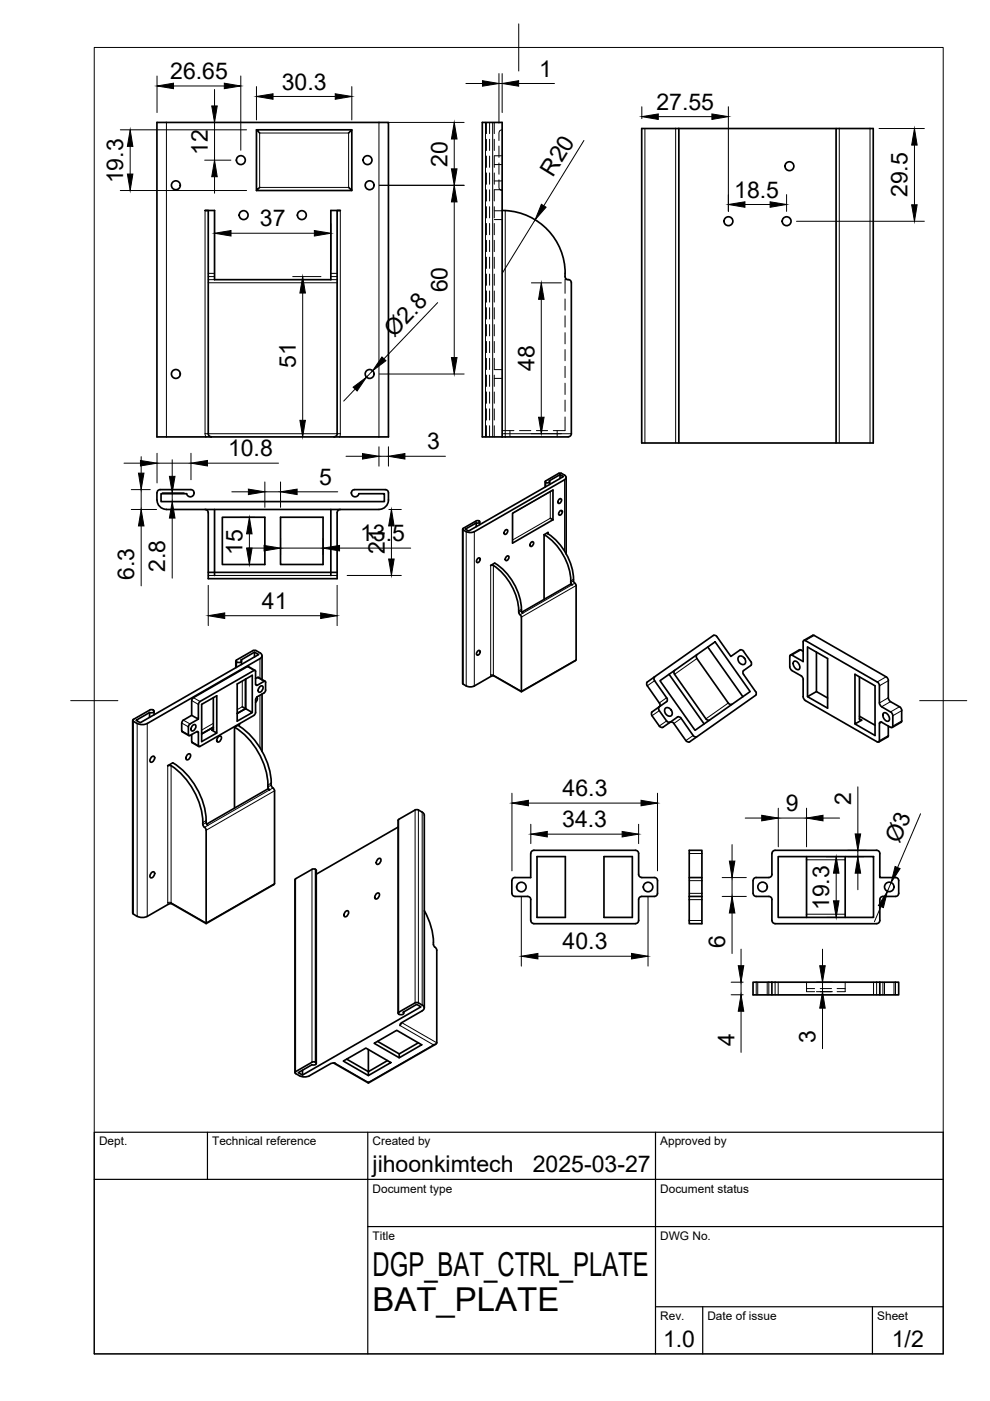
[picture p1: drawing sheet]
<svg xmlns="http://www.w3.org/2000/svg" width="210mm" height="297mm" viewBox="0 0 210 297" stroke-linecap="round" stroke-linejoin="round" font-family="sans-serif">
<!-- layer: Visible -->
<g fill="none" stroke="#000" stroke-width=".36">
<path d="M33.3 26h49.1v66.6h-49.1zM54.4 27.5v12.9l.7-.7M73.9 28.2l.7-.7v12.9l-.7-.7M74.6 27.5h-20.2l.7 .7M102.3 26h4.2v66.6h-4.2zM143.9 27.2h-7.8v66.7h49v-66.7h-7.8v66.7M143.9 27.2h33.4M143.9 27.2v66.7M54.4 40.4h20.2M106.5 44.6a13.3 13.3 0 0 1 13.3 13.4M119.8 58v.6a.67 .67 0 0 0 .7 .7M120.5 59.3a.67 .67 0 0 1 .6 .7v31.9a.67 .67 0 0 1-.6 .7"/>
<path d="M44.8 92.6a.67 .67 0 0 1-.6-.6v-47.4h-.7h2v14.7h24.6v-14.7h2.1h-.7v47.4a.63 .63 0 0 1-.7 .6M106.5 92.6h14M43.5 108a.69 .69 0 0 1 .7 .7v14h27.3v-14a.69 .69 0 0 1 .7-.7M45.5 108v14M47.1 109.7h9.1v10h-9.1zM59.5 109.7h9v10h-9zM70.1 108v14M74.5 104.5h.1M74.5 104.5a.67 .67 0 0 1 .7-.7h6.5a.67 .67 0 0 1 .7 .7 2.91 2.91 0 0 1-1 3.2l-1.1 .3h-45a2.04 2.04 0 0 1-2-2v-1.5a.67 .67 0 0 1 .7-.7h6.5a.78 .78 0 0 1 .6 .8 .78 .78 0 0 1-.7 .8 .78 .78 0 0 1-.8-.7M74.5 104.5a.79 .79 0 0 0 .7 .8 .79 .79 0 0 0 .9-.6h5.4v1.6h-47.4v-1.6h5.5M98.1 112.2v32.7M98.2 112.4l.6 .3"/>
<path d="M98.9 112.7l1 .2 .7-.2M101 110.9v.8M101.2 118.5l.2-.2 .4 .1a.61 .61 0 0 1-.1 .6 .61 .61 0 0 1-.6 .2zM101.6 110.5l-.6-.1-2.8 1.6v.3M101.6 110.4l.1 .2-.1 .2-.6 .1M101.7 110.6v.6M107.1 112.5l.2-.2 .3 .1a.61 .61 0 0 1-.1 .6 .61 .61 0 0 1-.6 .2zM107.3 118.1l.2-.2h.4a.61 .61 0 0 1-.1 .7 .61 .61 0 0 1-.6 .2zM108.7 108.8l8.5-4.9v6.3l-8.5 5zM112.5 115.1l.2-.2h.4a.61 .61 0 0 1-.1 .7 .61 .61 0 0 1-.6 .2zM115.4 113.4v13.7M115.4 113.4a12.4 12.4 0 0 1 5.6 10.1"/>
<path d="M115.6 102.1v1.2M115.7 102.3h.1M115.7 101.9v.4M115.7 102.3h.7l.1-.1v-.3l2.2-1.3 .8 .4-20.1 11.6-.7-.4 2.3-1.3M116.2 113.2v-.3l-.8 .5M116.2 113.2a12.4 12.4 0 0 1 5.4 10M116.5 102.1v.6M116.7 104.2h.1M116.7 109.9l.6 .3M118.5 105.9l.2-.1h.3a.61 .61 0 0 1-.1 .6 .61 .61 0 0 1-.6 .3zM118.6 108.4l.2-.1h.4a.61 .61 0 0 1-.1 .6 .61 .61 0 0 1-.6 .3zM118.7 100.6v.8"/>
<path d="M119.7 100.7l.3 .5-.3 .5-19.1 11M119.7 100.7l-1-.4-3 1.7M120 101.2v16.3M44.2 121.4h27.3M54 138.3v1M55.6 139v5.1M101.2 138.1l.2-.2 .4 .1a.61 .61 0 0 1-.1 .6 .61 .61 0 0 1-.6 .2zM110.6 130.8v15.9M110.8 130l-.2-.3a12.6 12.6 0 0 0-5.7-10.3l-.9 .5 .4-.1a12 12 0 0 1 5.6 10.2l.5 .8M121 123.5l.3 .5-.3-.2-10.4 6M121.6 123.2l.3 .4M121.9 123.7l.2 .4"/>
<path d="M122.2 124.1l-.1 15.9-11.5 6.7-5.9-3.4-.6 .1-3.5 2a2.13 2.13 0 0 1-2.5-.5M147.8 138.8l-.2 .2 .2 .6 6.6 9.5 .5 .3 .3-.1M150.1 137.2l7.4 10.5M156.7 139.2a1.07 1.07 0 0 1 1.2 .4 1.07 1.07 0 0 1 0 1.2 1.07 1.07 0 0 1-1.2-.4 1.07 1.07 0 0 1 0-1.2zM157.6 138.1l1.6 2.2 .1 .6-1.6 1.3-.2 .5 2.7 3.9 .1 .6-14.1 10.1M157.7 138.1l-.6-.3h-.2l-1.9 1.4-3-4.2-.2-.2-.6-.1-14 9.9-.1 .5 .1 .3 2.6 3.6M167.9 138.9h-.4l-.1 .3 .1 2.4 .4 .6 1.9 1.1 .4 .3 .1 .5v3.6l.1 .5 .4 .3M169.5 137.8l-1.9 1.1M169.5 137.8l.8 .3M170.4 135.8l1.9-1.1h.3l15.3 8.8M170.8 135.8l15.4 8.9 .3 .7v3.6M170.8 135.8l-.3-.1-.2 .4v4.2l-2.4-1.4"/>
<path d="M173.1 138.3v8.3l2.4 1.4M28.1 152.7l.1 40.9 .9 .7M31.7 152.1v-1l-2.8 1.6 .8 .5 25.1-14.4-.8-.5-2.9 1.6 .1 .2a.64 .64 0 0 1-.6 .4 .64 .64 0 0 1-.6-.4l3.8-2.2a1.77 1.77 0 0 1 1.7 1.3l-.4 .4-24.3 13.9a2.82 2.82 0 0 1-2.6-.7l.1-.3M32.4 150.5h.1M32.5 150.5h-.7l-3.5 2M32.5 150.5l.2 .4a.77 .77 0 0 1-1 .2M32.7 150.8v.8M38.5 154.9l.1 .2 1.4 .9M40.6 155.7l.1 1.7 1.5 .9M40.8 153.9l.5-.3a.76 .76 0 0 1 .1 .9 .76 .76 0 0 1-.8 .4l-.1-.6zM41 147.9l-.4 .6v3.2l-1.9 1.1-.2 .5v1.6M42.1 152.5l-2 1.2-.2 .4v1.6l.1 .2h.3l1.4-.8h.3l.1 3"/>
<path d="M42.1 149.3v3.2l-1.5-.8M42.1 158l.2 .3 .1-.1M45.2 154.2l-2.4 1.4M45.2 147.9v6.7M45.3 154.6l-.2 .2h-.2l1.1 .6-3.2 1.8v-7.9l3.2-1.8v7.9M46.3 156.3l.4-.3a.71 .71 0 0 1 .1 .9 .71 .71 0 0 1-.8 .3v-.5zM49.7 154.2v17.2M49.7 154.2a15.6 15.6 0 0 1 7.1 12.2M50 140.2v1.4M50.8 154l-.2-.2 .2-.2-1.1 .6M50.8 154a15.8 15.8 0 0 1 6.8 12.7l.6 1v19.8l-14.5 8.3-7.4-4.2-.6 .1-4.5 2.6M51.2 140.1v.8"/>
<path d="M51.4 149.8l.7 .5M52.1 144v6.2l-1.8 1.1 1.8-1.1zM52.1 150.2l1.4 .9-3.2 1.8v-7.9l3.2-1.8v7.9M52.4 141.3l-11.4 6.6M52.4 141.3h.3l1.4 .8M53.8 142.2l-11.4 6.5-.3 .6M53.8 151.7l-11.4 6.5M53.8 142.1h.2l.2 .3v2.7M54.2 143.9l.6-.3 1.4 .8M54.2 148.3v2.8l-.4 .6M54.4 147.8l.2 .5-.4 .6M55 145.6l.5-.2a.76 .76 0 0 1 .1 .9 .76 .76 0 0 1-.8 .4v-.6z"/>
<path d="M55.6 147.2v12.1M56 144.5l-1.4 .8h-.2l-.2-.2M56 144.5l.2-.1 .1 .3M56.3 144.7v1.6M56.3 146.3l-.1 .5-1.6 .9-.4 .6M138.3 150.9l-.2 .2 .2 .6 1.7 2.5h.6l1.5-1.1M138.8 143.5l-.1 .2 .1 .6 2.5 3.6M139.8 150.7l1.5 2.2M139.8 149.8l-1.6 1.1M139.8 149.8l-.2 .3 .2 .6M139.8 149l.1 .6-.1 .2M139.9 144.3l11.7-8.2 7.4 10.5-11.6 8.2z"/>
<path d="M141.1 150.1a1.07 1.07 0 0 1 1.2 .4 1.07 1.07 0 0 1 0 1.3 1.07 1.07 0 0 1-1.2-.5 1.07 1.07 0 0 1 0-1.2zM141.3 148.8l-1.5 1M141.3 152.8l.6 .4 .2-.1M141.3 147.9l.2 .6-.2 .3M141.9 143l7.4 10.5M142.1 153.1l1.5-1.1 .6 .1 2.8 3.8 .5 .4 .2-.1M142.1 153.1h.2l.6 .3 2.5 3.6M143 142.1l-.1 .2 .1 .7 6.7 9.4 .5 .3h.2M145.4 157l.6 .3h.2M168.4 140.2a1.16 1.16 0 0 1 1 1.7 1.16 1.16 0 0 1-1-1.7zM170.8 148.5l15.2 8.8M173.1 146.6l-1.9 1.1 4.3 2.4v-10.5l-4.3-2.4v10.5"/>
<path d="M182.2 143.5v8.9l.3 .3h.2l-1.4 .8v-10.5l4.2 2.4v10.5l-4.2-2.4M182.2 151.9l3.3 1.9M186.5 149l.1 .5 .3 .3M186.9 149.8l1.9 1.1M186.9 153.1h-.2l-.2 .3v3.6l-.3 .3h-.2M187.4 151.1a1.16 1.16 0 0 1 1 1.8 1.16 1.16 0 0 1-1-1.8zM187.9 143.5l.3 .3 .2 .5M188.2 156.2l-1.9 1.1M188.3 144.3v3.6l.2 .5 .3 .4M188.3 153.9v2M188.4 155.9l-.2 .3M188.8 148.8l1.9 1 .4 .4 .1 .5"/>
<path d="M188.8 150.9l.4 .4 .1 .4-.1 2.5h-.4l-1.9-1.1M191.2 150.7v2.2M191.2 152.8l-.1 .3-2 1.1M32.1 160.5l.4-.2a.71 .71 0 0 1 .1 .9 .71 .71 0 0 1-.7 .3l-.1-.5zM36.3 162.4h-.7l1-.7a15.6 15.6 0 0 1 7.2 12.9l.3 .4M36.3 162.3a15.8 15.8 0 0 1 6.8 12.7l.4 .6 .2 .4v19.8M39.7 160l.5-.2a.71 .71 0 0 1 .1 .9 .71 .71 0 0 1-.8 .3l-.1-.5zM56.8 166.5v.4M56.8 166.8l.4 .6M57.1 167.5l-.3-.2-13 7.4M84.4 175.4l-17.3 9.9M84.4 173.9v40.9"/>
<path d="M84.4 173.9l3.8-2.2a2.14 2.14 0 0 1 1.7 .9l.1 41.1M29.1 194.3a2.33 2.33 0 0 0 2.1 0M32.1 185.1l.4-.3a.71 .71 0 0 1 .1 .9 .71 .71 0 0 1-.7 .3l-.1-.5zM62.7 186.3l3.5-2 .4-.1 .4 .2 .1 41.1M62.7 186.3l-.2 .2v40.9M66.8 184.3h.1M73.2 193.3l.5-.2a.71 .71 0 0 1 .1 .8 .71 .71 0 0 1-.8 .4v-.5zM79.8 189.5l.4-.2a.71 .71 0 0 1 .1 .9 .71 .71 0 0 1-.8 .3v-.5zM80.1 182.2l.4-.2a.71 .71 0 0 1 .1 .8 .71 .71 0 0 1-.8 .4v-.5zM90 193.1a14.5 14.5 0 0 1 1.9 6.7M91.9 199.8v.4M108.5 186.7v2.7"/>
<path d="M108.5 189.4a.67 .67 0 0 0 .7 .7h2.7M108.5 186.7a.67 .67 0 0 1 .7-.7l3.3 .1v-5.1a.7 .7 0 0 1 .7-.7h21.5a.67 .67 0 0 1 .7 .7v4.4a.67 .67 0 0 0 .7 .6l2.6 .1a.63 .63 0 0 1 .7 .6M111.9 190.1a.67 .67 0 0 1 .6 .6v4.5a.71 .71 0 0 0 .7 .6M113.2 195.8h21.5M113.9 181.6h6v12.9h-6zM128.1 181.6h6v12.9h-6zM139.4 186.7v2.7a.67 .67 0 0 1-.7 .7h-2.6a.67 .67 0 0 0-.7 .6v4.5a.67 .67 0 0 1-.7 .6M146.1 190.1v5.7h2.7v-5.7M146.1 186.1h2.7v4M146.1 190.1h2.7M148.8 186.1v-5.8h-2.7v9.8M159.7 186.7v2.7"/>
<path d="M159.7 189.4a.67 .67 0 0 0 .6 .7h2.7a.67 .67 0 0 1 .7 .6v4.5a.71 .71 0 0 0 .6 .6M164.3 195.8h21.6M164.3 180.3h21.6M164.3 180.3a.67 .67 0 0 0-.6 .7v4.4a.63 .63 0 0 1-.7 .6l-2.7 .1a.63 .63 0 0 0-.6 .6M165 181.6h20.2v12.9h-20.2zM171 181.6v12.9M179.2 181.6v12.9M185.9 180.3a.67 .67 0 0 1 .6 .7v5.1l3.4-.1a.67 .67 0 0 1 .6 .7M190.5 186.7v2.7a.67 .67 0 0 1-.6 .7h-2.7a.67 .67 0 0 0-.7 .6v4.5a.67 .67 0 0 1-.6 .6M85.5 214.6l2.8-1.7 .9 .6-25.1 14.4-.9-.5 2.9-1.6a.66 .66 0 0 0 1-.4l-.2-.2M85.5 214.6l.1 .2a.64 .64 0 0 1-.6 .4 .64 .64 0 0 1-.6-.5l3.8-2.1a1.74 1.74 0 0 1 1.7 1.2l-.4 .5-4.4 2.6-.3 .5M85.6 214.6v.2"/>
<path d="M91.9 200.2l.7 1.3v19.6l-.1 .2-.6 .2M163.7 208.2h-4v2.7h30.8v-2.7h-4M163.7 208.2h22.8M163.7 208.2v2.7M186.5 208.2v2.7M62.7 227.2l-.1 .3 .1 .1M64.1 226.9v1M66.8 225.2h.1M66.9 225.2h-.7l-3.5 2M71 225.4l-.9 .1-4.5 2.6a2.67 2.67 0 0 1-2.9-.5M72.8 225l4.8-2.8 5.3 3.1-4.8 2.7zM78.1 229.5v.1"/>
<path d="M78.1 222.5v4.7l-4.6-2.6M79.3 221.2l4.8-2.8 5.3 3.1-4.8 2.8zM80.1 220.8l4.5 2.6M82.2 224.9l-4.1 2.3v.8M88.7 221.1l-4.1 2.3v.9M92.4 221.4l-14.3 8.2-7.4-4.2"/>
<circle cx="37.3" cy="39.3" r=".94"/>
<circle cx="51.1" cy="33.9" r=".94"/>
<circle cx="77.9" cy="33.9" r=".94"/>
<circle cx="78.4" cy="39.3" r=".94"/>
<circle cx="167.4" cy="35.2" r=".94"/>
<circle cx="51.7" cy="45.6" r=".94"/>
<circle cx="64" cy="45.6" r=".94"/>
<circle cx="154.4" cy="46.9" r=".94"/>
<circle cx="166.8" cy="46.9" r=".94"/>
<circle cx="37.3" cy="79.3" r=".94"/>
<circle cx="78.4" cy="79.3" r=".94"/>
<circle cx="110.5" cy="188.1" r="1.01"/>
<circle cx="137.4" cy="188.1" r="1.01"/>
<circle cx="161.7" cy="188" r="1.01"/>
<circle cx="188.5" cy="188" r="1.01"/>
</g>
<!-- layer: Visible Narrow -->
<g fill="none" stroke="#000" stroke-width=".21">
<path d="M35.3 26v66.6M55.1 28.2h18.8v11.5h-18.8zM80.3 26v66.6M102.9 26v66.6M104.5 26v66.6M136.7 27.2v66.7M143.3 27.2v66.7M177.9 27.2v66.7M184.5 27.2v66.7M43.5 44.6v47.4M44.2 59.3h1.3M44.2 58.6h1.3"/>
<path d="M44.2 58h1.3M44.2 60h27.3M70.1 59.3h1.4M70.1 58.6h1.4M70.1 58h1.4M72.2 44.6v47.4h-28.7M107.1 44.6v47.4h-.6M43.5 91.9l.2 .7M72.2 92l-.2 .6M121.1 92h-14v.6M98.2 112.4v32.7M98.8 112.7v32.7"/>
<path d="M100.6 112.7v32.7M104 119.9v23.2M104.6 119.9v23.2M108.7 108.8l8-4.6v5.7l-8 4.6M115.7 102.3v.9M116.2 112.9v.3M119.7 101.7v15.2M44.2 122h27.3M55.1 139.6v4.2M110.6 129.5l-.6 .3M110.6 129.2l-.6 .3M121.6 123.2l-.6 .3"/>
<path d="M121.6 122.8l-.6 .4M121.9 123.7l-11.6 6.7M122.2 139.9l-11.6 6.6-6-3.4M122.2 124.1l-11.6 6.7M147.8 139.6l-4.8 3.4M169.8 137.8l-1.9 1.1M172.6 134.7l-1.8 1.1M28.3 152.9v40.9M29.1 153.4v40.9M31.2 153.4v40.9M38.5 154.9l1.4 .8M38.5 153.3l1.4 .8"/>
<path d="M38.9 152.7l1.4 .8M40.6 157.2l1.5 .9M40.6 148.5l1.5 .8M41 147.9l1.4 .8M41.7 155.1l.4 .2M45.2 153.4l-2.4 1.4M45.2 154.6l-.3 .2M50.1 140.4v1.1M50.2 140.4v1.1M50.8 153.6v.4M51.4 144.4v5.4l-1.1 .7M52.4 141.3l1.4 .9"/>
<path d="M54.2 145.1l.3 .2M54.5 143.7l1.5 .8M55.1 147.4v11.2M104 143.1h.6M104.1 143.1v.3M104.6 143.1l.1 .2M138.8 144.3l-1.6 1.1M139.8 150.7l-1.6 1.1M141.3 147.9l-1.5 1.1M141.3 152.9l-1.5 1M144.4 152.3l-1.5 1.1M147 155.9l-1.6 1.1"/>
<path d="M154.4 149.1l-4.7 3.3M182.2 152.4l.5 .3M186.9 153.1l-.4 .3M187.9 143.5l-1.9 1.1M188.3 147.9l-1.8 1.1M188.3 144.3l-1.8 1.1M188.3 155.9l-1.8 1.1M188.8 148.8l-1.9 1M190.7 149.8l-1.9 1.1M191.2 150.7l-1.9 1.1M191.2 152.9l-1.9 1M35.6 162.4v29"/>
<path d="M36.3 162.4v29M43.7 174.4l-.7 .4M43.7 174l-.7 .4M57.5 166.5l-.7 .4M57.5 166l-.7 .5M57.8 167.1l-14.5 8.3M58.2 167.7l-14.5 8.3M84.5 173.7v40.9M88 171.7v40.9M88.7 171.7v40.9M89.5 172.2v40.9M35.6 191.4h.7"/>
<path d="M35.6 191.4l.1 .3M36.3 191.4l.1 .2M58.2 187.3l-14.5 8.4-7.4-4.3M62.7 186.3v40.9M66.1 184.3v40.9M66.8 184.3v40.9M66.9 184.3v40.9M146.1 190.7h2.7M146.1 195.2h2.7M146.1 189.4h2.7M146.1 186.7h2.7M146.1 181h2.7"/>
<path d="M171 182.3h8.2M171 193.8h8.2M160.3 208.2v2.7M163 208.2v2.7M164.3 208.2v2.7M185.9 208.2v2.7M189.9 208.2v2.7M92.6 221.1l-7.4-4.3-.4 .6 7.1 4.1-13.8 8-7.1-4.1h-.2"/>
</g>
<!-- layer: Hidden -->
<g fill="none" stroke="#000" stroke-width=".21">
<path d="M103.1 26v2.3M103.1 29.5v2.4M103.1 33.1v2.4M103.1 36.7v2.4M103.8 26v2.3M103.8 29.5v2.4M103.8 33.1v2.4M103.8 36.7v2.4M104.8 26v2.3M104.8 29.5v2.4M104.8 33.1v2.4M104.8 36.7v2.4"/>
<path d="M104.8 34.9h1.7M104.8 33h1.7M104.8 38.4h1.7M105.8 38.1v1.6a.65 .65 0 0 0 .7 .7M105.8 31v2.4M105.8 34.6v2.3M106.5 27.5a.65 .65 0 0 0-.7 .7v1.6M103.1 40.2v2.4M103.1 43.8v2.4M103.1 47.4v2.4M103.1 51v2.3M103.1 54.5v2.4"/>
<path d="M103.1 58.1v2.4M103.8 40.2v2.4M103.8 43.8v2.4M103.8 47.4v2.4M103.8 51v2.3M103.8 54.5v2.4M103.8 58.1v2.4M104.8 43.8v2.4M104.8 47.4v2.4M104.8 51v2.3M104.8 54.5v2.4M104.8 58.1v2.4"/>
<path d="M104.8 46.6h1.7M104.8 44.7h1.7M106.5 40.2h-1.7v2.4M120.5 59.3h-.7v2.9M103.1 61.7v2.4M103.1 65.2v2.4M103.1 68.8v2.4M103.1 72.4v2.4M103.1 76v2.3M103.1 79.5v2.4M103.8 61.7v2.4M103.8 65.2v2.4"/>
<path d="M103.8 68.8v2.4M103.8 72.4v2.4M103.8 76v2.3M103.8 79.5v2.4M104.8 61.7v2.4M104.8 65.2v2.4M104.8 68.8v2.4M104.8 72.4v2.4M104.8 76v2.3l1.7 .1M104.8 79.5v2.4M119.8 63.4v2.4M119.8 67v2.3"/>
<path d="M119.8 70.5v2.4M119.8 74.1v2.4M119.8 77.7v2.4M103.1 83.1v2.4M103.1 86.7v2.4M103.1 90.3v2.3M103.8 83.1v2.4M103.8 86.7v2.4M103.8 90.3v2.3M104.8 83.1v2.4M104.8 86.7v2.4M104.8 90.3v2.3"/>
<path d="M104.8 80.2h1.7M106.5 91.3h2.5M108.1 91.3v1.3M110.2 91.3h2.3M113.7 91.3h2.4M118.1 91.3v1.3M119.8 81.2v2.4M119.8 84.8v2.4M119.8 88.4v2.9h-2.5M160.7 208.2v2.7M162.7 208.2v2.7M165 208.2v2.7"/>
<path d="M171 209.6h1.7M171 208.2v2.1M173.9 209.6h2.4M177.5 209.6h1.7M179.2 208.2v2.1M185.2 208.2v2.7M187.5 208.2v2.7M189.5 208.2v2.7"/>
</g>
<!-- layer: Hidden Narrow -->
<g fill="none" stroke="#000" stroke-width=".21">
<path d="M103 26v2.3M103 29.5v2.4M103 33.1v2.4M103 36.7v2.4M103 40.2v2.4M103 43.8v2.4M103 47.4v2.4M103 51v2.3M103 54.5v2.4M103 58.1v2.4M103 61.7v2.4M103 65.2v2.4"/>
<path d="M103 68.8v2.4M103 72.4v2.4M103 76v2.3M103 79.5v2.4M103 83.1v2.4M103 86.7v2.4M103 90.3v2.3M171 210.3h1.7M173.9 210.3h2.4M177.5 210.3h1.7M187.2 208.2v2.7"/>
</g>
<!-- layer: BORDER -->
<path d="M20 10.1h180v276.9h-180zM110 5.1v10M15 148.6h10M195 148.6h10" fill="none" stroke="#000" stroke-width=".21"/>
<!-- layer: TITLEBLOCK -->
<path d="M20 240.1h180v46.9h-180zM20 250h180M44 240.1v9.9M78 240.1v46.9M139 240.1v46.9M78 260.1h122M139 277.1h61M149 277.1v9.9M185 277.1v9.9" fill="none" stroke="#000" stroke-width=".25"/>
<!-- layer: FD_Dimensions -->
<g fill="none" stroke="#000" stroke-width=".21">
<path d="M33.3 16.1v7.8M36.8 18.2h10.8M45.5 19v3.5M51.1 16.1v15.8M54.4 18.4v7M74.6 18.4v7M98.8 17.7h3.5M105.8 15.6v10.5M105.8 17.7h.7M106.5 15.6v8.3M110 17.7h7.6M25.5 27.5h26.8"/>
<path d="M27.6 31v5.9M43.4 34h5.6M45.5 26v8M45.5 37.5v3.5M57.9 20.5h13.2M80.5 39.3h17.9M82.4 26h16M96.3 29.5v6.3M123.8 29.8l-8.5 13.8M136.1 22.6v2.6M139.6 24.7h11.3M154.4 22.6v22.2"/>
<path d="M186.4 27.2h9.6M193.9 30.8v12.6M25.5 40.4h26.8M45.5 47.4v9.8M49 49.5h17.7M62.1 58.6h6M70.1 47.4v9.8M96.3 42.8v33M112.7 60h6.3M113.5 46.6l-7 11.4M157.9 43.4h5.4M166.8 41.3v3.5"/>
<path d="M168.9 46.9h27.1M64.2 62.1v27M79 78.6l-1.3 1.4M80.5 79.3h17.9M92.8 64.2l-11.4 11.9M114.8 63.5v25M26.3 98.2h3.5M29.9 96.8v3.5M33.3 96.1v6.3M33.3 98.2h7.2M36.5 97.5v3.5M40.5 96.1v5.6"/>
<path d="M44 98.2h15.1M73.4 96.7h3.5M75.3 82.5l-2.4 2.5M80.3 94.7v4.1M80.3 96.7h2.1M82.4 94.7v4.1M85.9 96.7h8.5M112.7 92h6.3M27.8 103.8h4.1M27.8 108h5.4M29.9 103.8v4.2M29.9 111.5v12.7"/>
<path d="M34.4 104.5h4.7M36.5 104.5v1.8M36.5 109.8v12.8M49.1 104.3h3.6M50.8 109.7h3.3M50.8 119.7h3.3M52.5 116.2h3.5M52.9 113.2v3M56.2 102.2v5.4M56.2 104.3h3.3M59.5 102.2v5.4M59.5 114.1v3.5"/>
<path d="M59.5 116.2h9M63 104.3h8.6M68.5 114.1v3.5M72 116.2h15.1M82.4 108h2.7M83 111.5v7M44.2 124.1v8.5M47.6 130.5h20.4M71.5 124.1v8.5M73.6 122h11.5M108.5 168.2v16.4M112 170.3h23.9"/>
<path d="M112.5 174.8v4.1M116 176.9h15.9M135.4 174.8v4.1M139.4 168.2v16.4M155.2 179.1v3.5M158 173.4h3.5M165 171.4v8.1M165 173.4h6M171 171.4v8.1M174.5 173.4h3.5M181.9 166.8v10M195.2 172.5l-4.9 11.4"/>
<path d="M110.5 190.2v14.6M137.4 190.2v14.6M153.1 186.1h5.1M153.1 190.1h5.1M155.2 186.1v4M155.2 193.6v8.6M175.2 181.6h1.9M175.2 194.5h1.9M177.3 185.1v5.9M179.8 181.6h3.3M179.8 180.3h4M181.9 180.3v1.3"/>
<path d="M181.9 185.1v3.5M186.8 192.2l-1.4 3.2M188.9 187.1l-.7 1.9M114 202.7h19.9M155 208.2h2.6M155 210.9h2.6M157.1 201.2v3.6M157.1 208.2v2.7M157.1 214.4v8.7M173.1 208.2h3.4M173.1 210.3h3.4M174.4 201.2v3.6"/>
<path d="M174.4 208.2v2.1M174.4 213.7v8.6"/>
</g>
<g fill="#000" stroke="#000" stroke-width=".21">
<path d="M33.3 18.2l3.5-.6v1.2zM47.6 17.6l3.5 .6-3.5 .6zM54.4 20.5l3.5-.6v1.1zM71.1 19.9l3.5 .6-3.5 .5zM102.3 17.1l3.5 .6-3.5 .6zM106.5 17.7l3.5-.6v1.2zM27.6 27.5l.6 3.5h-1.2zM27 36.9h1.2l-.6 3.5zM45.5 34l.6 3.5h-1.2zM44.9 22.5h1.2l-.6 3.5zM95.7 35.8h1.2l-.6 3.5zM96.3 26l.6 3.5h-1.2z"/>
<path d="M136.1 24.7l3.5-.5v1.1zM150.9 24.2l3.5 .5-3.5 .6zM193.9 27.2l.6 3.6h-1.2zM45.5 49.5l3.5-.6v1.1zM66.7 48.9l3.4 .6-3.4 .5zM96.3 39.3l.6 3.5h-1.2zM114.8 43.3l1 .6-2.3 2.7zM154.4 43.4l3.5-.6v1.1zM163.3 42.8l3.5 .6-3.5 .5zM193.3 43.4h1.2l-.6 3.5zM64.2 58.6l.5 3.5h-1.1zM81 75.7l.8 .8-2.8 2.1z"/>
<path d="M95.7 75.8h1.2l-.6 3.5zM114.8 60l.6 3.5h-1.2zM29.8 97.6l3.5 .6-3.5 .6zM40.5 98.2l3.5-.6v1.2zM63.6 89.1h1.1l-.5 3.5zM74.9 82.1l2.8-2.1-2 2.9zM76.9 96.2l3.4 .5-3.4 .6zM82.4 96.7l3.5-.5v1.1zM114.2 88.5h1.2l-.6 3.5zM29.4 100.3h1.1l-.6 3.5zM29.9 108l.6 3.5h-1.1zM35.9 101h1.2l-.6 3.5z"/>
<path d="M36.5 106.3l.6 3.5h-1.2zM52.9 109.7l.5 3.5h-1.1zM52.3 116.2h1.1l-.5 3.5zM52.7 103.7l3.5 .6-3.5 .6zM56 115.6l3.5 .6-3.5 .6zM59.5 104.3l3.5-.6v1.2zM68.5 116.2l3.5-.6v1.2zM82.4 118.5h1.2l-.6 3.5zM83 108l.6 3.5h-1.2zM44.2 130.5l3.4-.6v1.2zM68 129.9l3.5 .6-3.5 .6zM108.5 170.3l3.5-.6v1.1z"/>
<path d="M112.5 176.9l3.5-.6v1.1zM131.9 176.3l3.5 .6-3.5 .5zM135.9 169.7l3.5 .6-3.5 .5zM161.5 172.9l3.5 .5-3.5 .6zM171 173.4l3.5-.5v1.1zM181.3 176.8h1.2l-.6 3.5zM154.6 182.6h1.2l-.6 3.5zM155.2 190.1l.6 3.5h-1.2zM177.3 181.6l.6 3.5h-1.2zM176.7 191h1.2l-.6 3.5zM181.9 181.6l.6 3.5h-1.2zM188.2 189l-.9 3.4-1.1-.4z"/>
<path d="M189.8 183.7l1 .5-1.9 2.9zM110.5 202.7l3.5-.6v1.2zM133.9 202.1l3.5 .6-3.5 .6zM156.5 204.8h1.2l-.6 3.4zM157.1 210.9l.6 3.5h-1.2zM173.8 204.8h1.2l-.6 3.4zM174.4 210.3l.6 3.4h-1.2z"/>
</g>
<g font-size="7">
<text x="79" y="270.6">DGP_BAT_CTRL_PLATE</text>
<text x="79" y="278.1">BAT_PLATE</text>
</g>
<g font-size="4.9">
<text x="36.1" y="16.8">26.65</text>
<text x="114.3" y="16.3">1</text>
<text x="59.7" y="19">30.3</text>
<text x="139.2" y="23.3">27.55</text>
<text x="44.1" y="32.8" transform="rotate(-90 44.1 32.8)">12</text>
<text x="94.8" y="35.3" transform="rotate(-90 94.8 35.3)">20</text>
<text x="26.1" y="38.9" transform="rotate(-90 26.1 38.9)">19.3</text>
<text x="117.2" y="37.7" transform="rotate(-58 117.2 37.7)">R20</text>
<text x="155.7" y="41.9">18.5</text>
<text x="192.4" y="41.8" transform="rotate(-90 192.4 41.8)">29.5</text>
<text x="55.1" y="48">37</text>
<text x="94.8" y="62" transform="rotate(-90 94.8 62)">60</text>
<text x="83.5" y="71.6" transform="rotate(-46 83.5 71.6)">Ø2.8</text>
<text x="62.7" y="78" transform="rotate(-90 62.7 78)">51</text>
<text x="113.3" y="78.6" transform="rotate(-90 113.3 78.6)">48</text>
<text x="90.6" y="95.3">3</text>
<text x="48.3" y="96.7">10.8</text>
<text x="67.7" y="102.8">5</text>
<text x="51.4" y="117.6" transform="rotate(-90 51.4 117.6)">15</text>
<text x="76.3" y="114.8">13.5</text>
<text x="81.6" y="117.4" transform="rotate(-90 81.6 117.4)">21</text>
<text x="28.5" y="123" transform="rotate(-90 28.5 123)">6.3</text>
<text x="35.1" y="121.3" transform="rotate(-90 35.1 121.3)">2.8</text>
<text x="55.5" y="129.1">41</text>
<text x="119.3" y="168.8">46.3</text>
<text x="166.6" y="172">9</text>
<text x="180.5" y="170.7" transform="rotate(-90 180.5 170.7)">2</text>
<text x="119.2" y="175.4">34.3</text>
<text x="190.7" y="179" transform="rotate(-67 190.7 179)">Ø3</text>
<text x="175.8" y="193" transform="rotate(-90 175.8 193)">19.3</text>
<text x="119.3" y="201.3">40.3</text>
<text x="153.8" y="201" transform="rotate(-90 153.8 201)">6</text>
<text x="155.7" y="221.8" transform="rotate(-90 155.7 221.8)">4</text>
<text x="172.9" y="221.1" transform="rotate(-90 172.9 221.1)">3</text>
<text x="79" y="248.5">jihoonkimtech</text>
<text x="113" y="248.5">2025-03-27</text>
<text x="140.6" y="285.7">1.0</text>
<text x="189.1" y="285.7">1/2</text>
</g>
<g font-size="2.5">
<text x="21" y="242.9">Dept.</text>
<text x="45" y="242.9">Technical reference</text>
<text x="79" y="242.9">Created by</text>
<text x="140" y="242.9">Approved by</text>
<text x="79" y="252.8">Document type</text>
<text x="140" y="252.8">Document status</text>
<text x="79" y="262.9">Title</text>
<text x="140" y="262.9">DWG No.</text>
<text x="140" y="279.9">Rev.</text>
<text x="150" y="279.9">Date of issue</text>
<text x="186" y="279.9">Sheet</text>
</g>
</svg>
